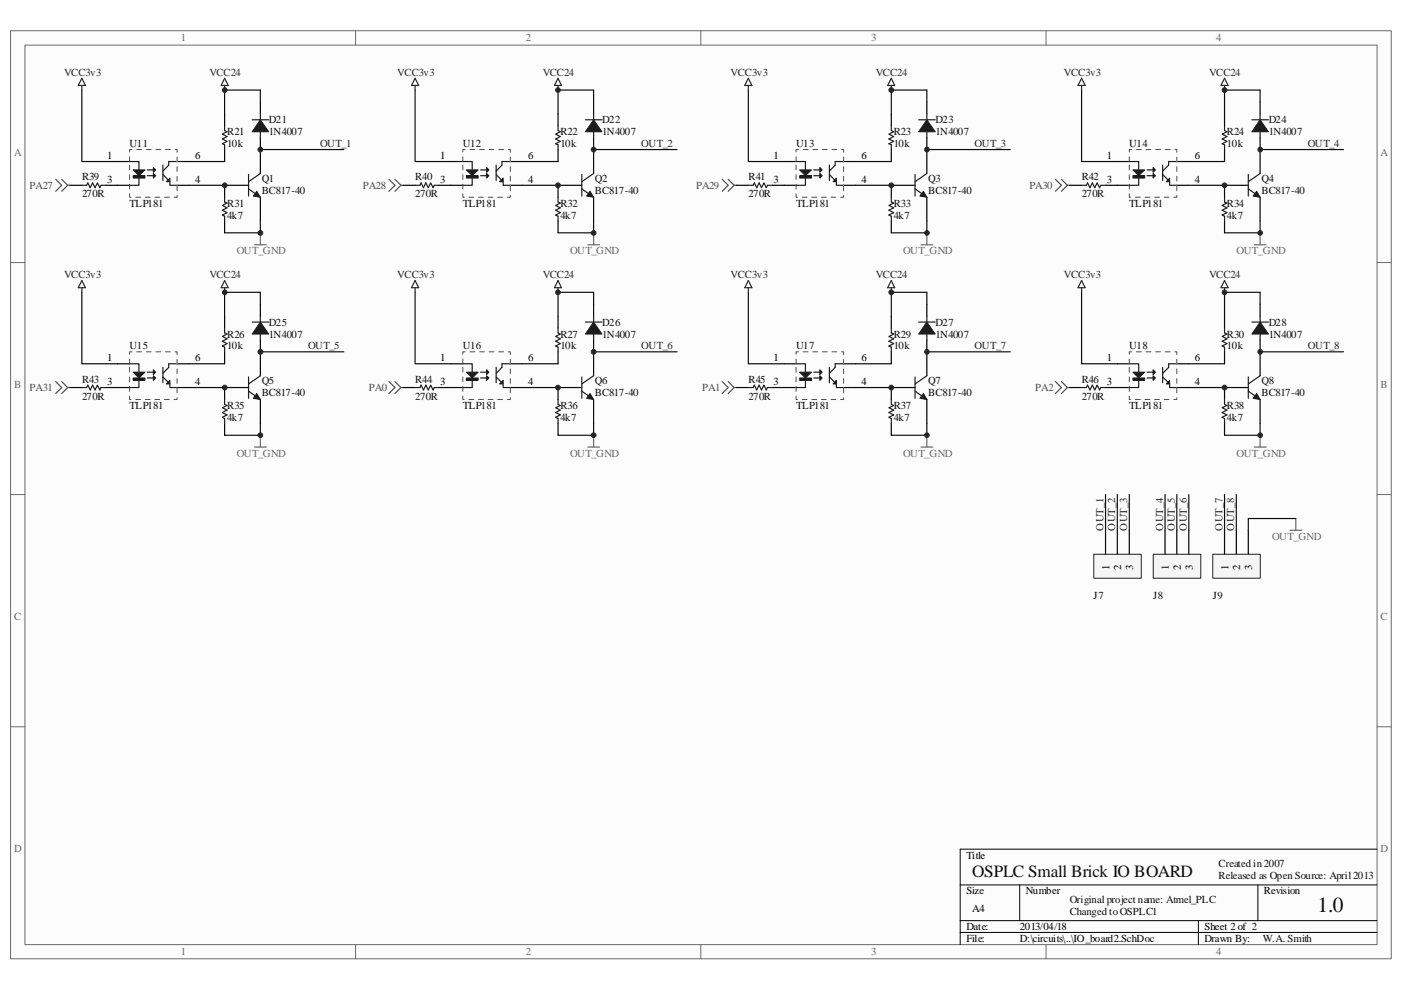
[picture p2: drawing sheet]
<svg xmlns="http://www.w3.org/2000/svg" width="297mm" height="210mm" viewBox="0 0 297 210" stroke-linecap="round" stroke-linejoin="round" font-family="sans-serif">
<path d="M2.3 6.6h292.7v196.7h-292.7z" fill="#fcfcfc"/>
<path d="M2.2 6.5h292.8v196.8h-292.8z" fill="none" stroke="#6a6a6a" stroke-width=".21"/>
<path d="M5.3 9.6h286.7v190.7h-286.7z" fill="#fcfcfc"/>
<g fill="none" stroke="#6a6a6a" stroke-width=".21">
<path d="M5.3 9.6h286.7v190.7h-286.7zM75.4 6.5v3M148.6 6.5v3M221.8 6.5v3M2.2 55.7h3M291.9 55.7h3M2.2 104.9h3M291.9 104.9h3M2.2 154.1h3M291.9 154.1h3M75.4 200.2v3.1M148.6 200.2v3.1"/>
<path d="M221.8 200.2v3.1"/>
</g>
<path d="M203.6 187.6h88.3M203.6 195.2h88.3M203.6 197.7h88.3M216.2 187.6v7.6M254.1 195.2v5M266.7 187.6v7.6M291.9 180h-88.3v20.2" fill="none" stroke="#000" stroke-width=".21"/>
<g fill="none" stroke="#4c4c4c" stroke-width=".25">
<path d="M11.8 38l1.3 1.3-1.3 1.3M13.1 38l1.2 1.3M14.3 39.3l-1.2 1.3M14.3 39.3h.6M82.5 38l1.2 1.3-1.2 1.3M83.7 38l1.3 1.3M85 39.3h.5M85 39.3l-1.3 1.3M153.1 38l1.3 1.3-1.3 1.3M154.4 38l1.3 1.3M155.7 39.3h.5M155.7 39.3l-1.3 1.3"/>
<path d="M223.8 38l1.2 1.3-1.2 1.3M225 38l1.3 1.3M226.3 39.3h.5M226.3 39.3l-1.3 1.3M11.8 80.9l1.3 1.3-1.3 1.2M13.1 80.9l1.2 1.3M14.3 82.2l-1.2 1.2M14.3 82.2h.6M82.5 80.9l1.2 1.3-1.2 1.2M83.7 80.9l1.3 1.3M85 82.2h.5M85 82.2l-1.3 1.2"/>
<path d="M153.1 80.9l1.3 1.3-1.3 1.2M154.4 80.9l1.3 1.3M155.7 82.2h.5M155.7 82.2l-1.3 1.2M223.8 80.9l1.2 1.3-1.2 1.2M225 80.9l1.3 1.3M226.3 82.2h.5M226.3 82.2l-1.3 1.2"/>
</g>
<path d="M47.6 39.3h5.1M55.2 31.7v5.1M55.2 41.8v5.1" fill="none" stroke="#000" stroke-width=".25"/>
<path d="M52.7 37v4.6M55.2 36.8l-2.5 1.7M52.7 40l2.5 1.8" fill="none" stroke="#1c1c1c" stroke-width=".25"/>
<path d="M54.4 40.6l.8 1.2-1.5-.2z" fill="#1c1c1c"/>
<path d="M54.4 40.6l.8 1.2-1.5-.2z" fill="none" stroke="#1c1c1c" stroke-width=".21"/>
<path d="M24.9 34.2h2.6M24.9 39.3h2.6M37.5 34.2h2.6M37.5 39.3h2.6" fill="none" stroke="#000" stroke-width=".25"/>
<path d="M28.2 36h2.5l-1.2 1.3z" fill="#1c1c1c"/>
<path d="M28.2 36h2.5l-1.2 1.3z" fill="none" stroke="#1c1c1c" stroke-width=".21"/>
<path d="M28.2 37.3h2.5v.5h-2.5z" fill-rule="evenodd" fill="#1c1c1c"/>
<path d="M28.2 37.3h2.5v.5h-2.5z" fill="none" stroke="#1c1c1c" stroke-width=".21"/>
<path d="M31.2 36h1.3M31.2 37.3h1.3" fill="none" stroke="#1c1c1c" stroke-width=".25"/>
<path d="M32.5 35.5l.5 .5-.5 .5z" fill="#1c1c1c"/>
<path d="M32.5 35.5l.5 .5-.5 .5z" fill="none" stroke="#1c1c1c" stroke-width=".21"/>
<path d="M32.5 36.8l.5 .5-.5 .5z" fill="#1c1c1c"/>
<path d="M32.5 36.8l.5 .5-.5 .5z" fill="none" stroke="#1c1c1c" stroke-width=".21"/>
<path d="M34.5 35v3.3M34.5 37l1.3 1.3M35.8 35l-1.3 1.3" fill="none" stroke="#1c1c1c" stroke-width=".25"/>
<path d="M35.3 38.5l.7-.7v.7z" fill="#1c1c1c"/>
<path d="M35.3 38.5l.7-.7v.7z" fill="none" stroke="#1c1c1c" stroke-width=".21"/>
<path d="M27.5 34.2h2v1.8M29.5 37.8v1.5h-2M36 38.5v.8h1.5M37.5 34.2h-1.7v.8" fill="none" stroke="#1c1c1c" stroke-width=".25"/>
<path d="M27.5 34.2v-2.5h10v10.1h-10v-7.6" fill="none" stroke="#fcfcfc" stroke-width=".21" stroke-dasharray="1 1 1 1 1 1 1 1"/>
<path d="M27.5 34.2v-2.5h10v10.1h-10v-7.6" fill="none" stroke="#4c4c4c" stroke-width=".21" stroke-dasharray="1 1 1 1 1 1 1 1"/>
<path d="M17.4 19.1v15.1h7.5M55.2 19.1h-7.6v5.1M40.1 39.3h7.5M40.1 34.2h7.5M55.2 31.7h17.7M55.2 46.9v2.5h-7.6" fill="none" stroke="#0e0e0e" stroke-width=".25"/>
<path d="M17.4 16.6l.7 1.5h-1.5zM17.4 18.1v1M47.6 16.6l.8 1.5h-1.5zM47.6 18.1v1" fill="none" stroke="#262626" stroke-width=".25"/>
<path d="M54 51.9h2.5M55.2 49.4v2.5" fill="none" stroke="#686868" stroke-width=".25"/>
<circle cx="55.2" cy="49.4" r=".49" fill="#262626"/>
<circle cx="55.2" cy="49.4" r=".49" fill="none" stroke="#262626" stroke-width=".21"/>
<circle cx="47.6" cy="19.1" r=".5" fill="#262626"/>
<circle cx="47.6" cy="19.1" r=".5" fill="none" stroke="#262626" stroke-width=".21"/>
<path d="M118.3 39.3h5.1M125.9 31.7v5.1M125.9 41.8v5.1" fill="none" stroke="#000" stroke-width=".25"/>
<path d="M123.4 37v4.6M125.9 36.8l-2.5 1.7M123.4 40l2.5 1.8" fill="none" stroke="#1c1c1c" stroke-width=".25"/>
<path d="M125.1 40.6l.8 1.2-1.5-.2z" fill="#1c1c1c"/>
<path d="M125.1 40.6l.8 1.2-1.5-.2z" fill="none" stroke="#1c1c1c" stroke-width=".21"/>
<path d="M95.6 34.2h2.5M95.6 39.3h2.5M108.2 34.2h2.5M108.2 39.3h2.5" fill="none" stroke="#000" stroke-width=".25"/>
<path d="M98.9 36h2.5l-1.3 1.3z" fill="#1c1c1c"/>
<path d="M98.9 36h2.5l-1.3 1.3z" fill="none" stroke="#1c1c1c" stroke-width=".21"/>
<path d="M98.9 37.3h2.5v.5h-2.5z" fill-rule="evenodd" fill="#1c1c1c"/>
<path d="M98.9 37.3h2.5v.5h-2.5z" fill="none" stroke="#1c1c1c" stroke-width=".21"/>
<path d="M101.9 36h1.3M101.9 37.3h1.3" fill="none" stroke="#1c1c1c" stroke-width=".25"/>
<path d="M103.2 35.5l.5 .5-.5 .5z" fill="#1c1c1c"/>
<path d="M103.2 35.5l.5 .5-.5 .5z" fill="none" stroke="#1c1c1c" stroke-width=".21"/>
<path d="M103.2 36.8l.5 .5-.5 .5z" fill="#1c1c1c"/>
<path d="M103.2 36.8l.5 .5-.5 .5z" fill="none" stroke="#1c1c1c" stroke-width=".21"/>
<path d="M105.2 35v3.3M105.2 37l1.2 1.3M106.4 35l-1.2 1.3" fill="none" stroke="#1c1c1c" stroke-width=".25"/>
<path d="M105.9 38.5l.8-.7v.7z" fill="#1c1c1c"/>
<path d="M105.9 38.5l.8-.7v.7z" fill="none" stroke="#1c1c1c" stroke-width=".21"/>
<path d="M98.1 34.2h2v1.8M100.1 37.8v1.5h-2M106.7 38.5v.8h1.5M108.2 34.2h-1.8v.8M194 37v4.6M196.5 36.8l-2.5 1.7M194 40l2.5 1.8" fill="none" stroke="#1c1c1c" stroke-width=".25"/>
<path d="M98.1 34.2v-2.5h10.1v10.1h-10.1v-7.6" fill="none" stroke="#fcfcfc" stroke-width=".21" stroke-dasharray="1 1 1 1 1 1 1 1"/>
<path d="M98.1 34.2v-2.5h10.1v10.1h-10.1v-7.6" fill="none" stroke="#4c4c4c" stroke-width=".21" stroke-dasharray="1 1 1 1 1 1 1 1"/>
<path d="M88 19.1v15.1h7.6M125.9 19.1h-7.6v5.1M110.7 39.3h7.6M110.7 34.2h7.6M125.9 31.7h17.6M125.9 46.9v2.5h-7.6" fill="none" stroke="#0e0e0e" stroke-width=".25"/>
<path d="M88 16.6l.8 1.5h-1.6zM88 18.1v1M118.3 16.6l.7 1.5h-1.4zM118.3 18.1v1" fill="none" stroke="#262626" stroke-width=".25"/>
<path d="M124.6 51.9h2.5M125.9 49.4v2.5" fill="none" stroke="#686868" stroke-width=".25"/>
<path d="M189 39.3h5M196.5 31.7v5.1M196.5 41.8v5.1" fill="none" stroke="#000" stroke-width=".25"/>
<path d="M195.8 40.6l.7 1.2-1.5-.2z" fill="#1c1c1c"/>
<path d="M195.8 40.6l.7 1.2-1.5-.2z" fill="none" stroke="#1c1c1c" stroke-width=".21"/>
<path d="M166.2 34.2h2.6M166.2 39.3h2.6M178.9 34.2h2.5M178.9 39.3h2.5" fill="none" stroke="#000" stroke-width=".25"/>
<path d="M169.5 36h2.5l-1.2 1.3z" fill="#1c1c1c"/>
<path d="M169.5 36h2.5l-1.2 1.3z" fill="none" stroke="#1c1c1c" stroke-width=".21"/>
<path d="M169.5 37.3h2.5v.5h-2.5z" fill-rule="evenodd" fill="#1c1c1c"/>
<path d="M169.5 37.3h2.5v.5h-2.5z" fill="none" stroke="#1c1c1c" stroke-width=".21"/>
<path d="M172.5 36h1.3M172.5 37.3h1.3" fill="none" stroke="#1c1c1c" stroke-width=".25"/>
<path d="M173.8 35.5l.5 .5-.5 .5z" fill="#1c1c1c"/>
<path d="M173.8 35.5l.5 .5-.5 .5z" fill="none" stroke="#1c1c1c" stroke-width=".21"/>
<path d="M173.8 36.8l.5 .5-.5 .5z" fill="#1c1c1c"/>
<path d="M173.8 36.8l.5 .5-.5 .5z" fill="none" stroke="#1c1c1c" stroke-width=".21"/>
<path d="M175.8 35v3.3M175.8 37l1.3 1.3M177.1 35l-1.3 1.3" fill="none" stroke="#1c1c1c" stroke-width=".25"/>
<path d="M177.3 37.8v.7h-.7z" fill="#1c1c1c"/>
<path d="M177.3 37.8v.7h-.7z" fill="none" stroke="#1c1c1c" stroke-width=".21"/>
<path d="M168.8 34.2h2v1.8M170.8 37.8v1.5h-2M177.3 38.5v.8h1.6M178.9 34.2h-1.8v.8" fill="none" stroke="#1c1c1c" stroke-width=".25"/>
<path d="M168.8 34.2v-2.5h10.1v10.1h-10.1v-7.6" fill="none" stroke="#fcfcfc" stroke-width=".21" stroke-dasharray="1 1 1 1 1 1 1 1"/>
<path d="M168.8 34.2v-2.5h10.1v10.1h-10.1v-7.6" fill="none" stroke="#4c4c4c" stroke-width=".21" stroke-dasharray="1 1 1 1 1 1 1 1"/>
<path d="M158.7 19.1v15.1h7.5M196.5 19.1h-7.5v5.1M181.4 39.3h7.6M181.4 34.2h7.6M196.5 31.7h17.7M196.5 46.9v2.5h-7.5" fill="none" stroke="#0e0e0e" stroke-width=".25"/>
<path d="M158.7 16.6l.7 1.5h-1.5zM158.7 18.1v1M189 16.6l.7 1.5h-1.5zM189 18.1v1" fill="none" stroke="#262626" stroke-width=".25"/>
<path d="M195.3 51.9h2.5M196.5 49.4v2.5" fill="none" stroke="#686868" stroke-width=".25"/>
<circle cx="125.9" cy="49.4" r=".49" fill="#262626"/>
<circle cx="125.9" cy="49.4" r=".49" fill="none" stroke="#262626" stroke-width=".21"/>
<circle cx="118.3" cy="19.1" r=".5" fill="#262626"/>
<circle cx="118.3" cy="19.1" r=".5" fill="none" stroke="#262626" stroke-width=".21"/>
<circle cx="196.5" cy="49.4" r=".49" fill="#262626"/>
<circle cx="196.5" cy="49.4" r=".49" fill="none" stroke="#262626" stroke-width=".21"/>
<circle cx="189" cy="19.1" r=".51" fill="#262626"/>
<circle cx="189" cy="19.1" r=".51" fill="none" stroke="#262626" stroke-width=".21"/>
<path d="M259.6 39.3h5.1M267.2 31.7v5.1M267.2 41.8v5.1" fill="none" stroke="#000" stroke-width=".25"/>
<path d="M264.7 37v4.6M267.2 36.8l-2.5 1.7M264.7 40l2.5 1.8" fill="none" stroke="#1c1c1c" stroke-width=".25"/>
<path d="M266.4 40.6l.8 1.2-1.5-.2z" fill="#1c1c1c"/>
<path d="M266.4 40.6l.8 1.2-1.5-.2z" fill="none" stroke="#1c1c1c" stroke-width=".21"/>
<path d="M236.9 34.2h2.5M236.9 39.3h2.5M249.5 34.2h2.5M249.5 39.3h2.5" fill="none" stroke="#000" stroke-width=".25"/>
<path d="M240.2 36h2.5l-1.3 1.3z" fill="#1c1c1c"/>
<path d="M240.2 36h2.5l-1.3 1.3z" fill="none" stroke="#1c1c1c" stroke-width=".21"/>
<path d="M240.2 37.3h2.5v.5h-2.5z" fill-rule="evenodd" fill="#1c1c1c"/>
<path d="M240.2 37.3h2.5v.5h-2.5z" fill="none" stroke="#1c1c1c" stroke-width=".21"/>
<path d="M243.2 36h1.3M243.2 37.3h1.3" fill="none" stroke="#1c1c1c" stroke-width=".25"/>
<path d="M244.5 35.5l.5 .5-.5 .5z" fill="#1c1c1c"/>
<path d="M244.5 35.5l.5 .5-.5 .5z" fill="none" stroke="#1c1c1c" stroke-width=".21"/>
<path d="M244.5 36.8l.5 .5-.5 .5z" fill="#1c1c1c"/>
<path d="M244.5 36.8l.5 .5-.5 .5z" fill="none" stroke="#1c1c1c" stroke-width=".21"/>
<path d="M246.5 35v3.3M246.5 37l1.3 1.3M247.8 35l-1.3 1.3" fill="none" stroke="#1c1c1c" stroke-width=".25"/>
<path d="M248 37.8v.7h-.7z" fill="#1c1c1c"/>
<path d="M248 37.8v.7h-.7z" fill="none" stroke="#1c1c1c" stroke-width=".21"/>
<path d="M239.4 34.2h2v1.8M241.4 37.8v1.5h-2M248 38.5v.8h1.5M249.5 34.2h-1.7v.8" fill="none" stroke="#1c1c1c" stroke-width=".25"/>
<path d="M239.4 34.2v-2.5h10.1v10.1h-10.1v-7.6" fill="none" stroke="#fcfcfc" stroke-width=".21" stroke-dasharray="1 1 1 1 1 1 1 1"/>
<path d="M239.4 34.2v-2.5h10.1v10.1h-10.1v-7.6" fill="none" stroke="#4c4c4c" stroke-width=".21" stroke-dasharray="1 1 1 1 1 1 1 1"/>
<path d="M229.3 19.1v15.1h7.6M267.2 19.1h-7.6v5.1M252 39.3h7.6M252 34.2h7.6M267.2 31.7h17.7M267.2 46.9v2.5h-7.6" fill="none" stroke="#0e0e0e" stroke-width=".25"/>
<path d="M229.3 16.6l.8 1.5h-1.5zM229.3 18.1v1M259.6 16.6l.8 1.5h-1.5zM259.6 18.1v1" fill="none" stroke="#262626" stroke-width=".25"/>
<path d="M265.9 51.9h2.5M267.2 49.4v2.5" fill="none" stroke="#686868" stroke-width=".25"/>
<circle cx="267.2" cy="49.4" r=".49" fill="#262626"/>
<circle cx="267.2" cy="49.4" r=".49" fill="none" stroke="#262626" stroke-width=".21"/>
<circle cx="259.6" cy="19.1" r=".51" fill="#262626"/>
<circle cx="259.6" cy="19.1" r=".51" fill="none" stroke="#262626" stroke-width=".21"/>
<path d="M55.2 74.6v5.1M47.6 82.2h5.1M55.2 84.7v5" fill="none" stroke="#000" stroke-width=".25"/>
<path d="M52.7 79.9v4.6M55.2 79.7l-2.5 1.7M52.7 82.9l2.5 1.8" fill="none" stroke="#1c1c1c" stroke-width=".25"/>
<path d="M54.4 83.4l.8 1.3-1.5-.2z" fill="#1c1c1c"/>
<path d="M54.4 83.4l.8 1.3-1.5-.2z" fill="none" stroke="#1c1c1c" stroke-width=".21"/>
<path d="M24.9 77.1h2.6M37.5 77.1h2.6M24.9 82.2h2.6M37.5 82.2h2.6" fill="none" stroke="#000" stroke-width=".25"/>
<path d="M28.2 78.9h2.5l-1.2 1.2z" fill="#1c1c1c"/>
<path d="M28.2 78.9h2.5l-1.2 1.2z" fill="none" stroke="#1c1c1c" stroke-width=".21"/>
<path d="M28.2 80.1h2.5v.5h-2.5z" fill-rule="evenodd" fill="#1c1c1c"/>
<path d="M28.2 80.1h2.5v.5h-2.5z" fill="none" stroke="#1c1c1c" stroke-width=".21"/>
<path d="M31.2 78.9h1.3M31.2 80.1h1.3" fill="none" stroke="#1c1c1c" stroke-width=".25"/>
<path d="M32.5 78.4l.5 .5-.5 .5z" fill="#1c1c1c"/>
<path d="M32.5 78.4l.5 .5-.5 .5z" fill="none" stroke="#1c1c1c" stroke-width=".21"/>
<path d="M32.5 79.7l.5 .4-.5 .5z" fill="#1c1c1c"/>
<path d="M32.5 79.7l.5 .4-.5 .5z" fill="none" stroke="#1c1c1c" stroke-width=".21"/>
<path d="M34.5 77.9v3.3M34.5 79.9l1.3 1.3M35.8 77.9l-1.3 1.3" fill="none" stroke="#1c1c1c" stroke-width=".25"/>
<path d="M35.3 81.4l.7-.8v.8z" fill="#1c1c1c"/>
<path d="M35.3 81.4l.7-.8v.8z" fill="none" stroke="#1c1c1c" stroke-width=".21"/>
<path d="M27.5 77.1h2v1.8M37.5 77.1h-1.7v.8M123.4 79.9v4.6M125.9 79.7l-2.5 1.7M29.5 80.6v1.6h-2M36 81.4v.8h1.5M123.4 82.9l2.5 1.8" fill="none" stroke="#1c1c1c" stroke-width=".25"/>
<path d="M27.5 77.1v-2.5h10v10.1h-10v-7.6" fill="none" stroke="#fcfcfc" stroke-width=".21" stroke-dasharray="1 1 1 1 1 1 1 1"/>
<path d="M27.5 77.1v-2.5h10v10.1h-10v-7.6" fill="none" stroke="#4c4c4c" stroke-width=".21" stroke-dasharray="1 1 1 1 1 1 1 1"/>
<path d="M17.4 62v15.1h7.5M40.1 77.1h7.5M55.2 62h-7.6v5.1M55.2 74.6h17.7M40.1 82.2h7.5M55.2 89.7v2.6h-7.6" fill="none" stroke="#0e0e0e" stroke-width=".25"/>
<path d="M17.4 59.5l.7 1.5h-1.5zM47.6 59.5l.8 1.5h-1.5zM17.4 61v1M47.6 61v1" fill="none" stroke="#262626" stroke-width=".25"/>
<path d="M54 94.8h2.5M55.2 92.3v2.5" fill="none" stroke="#686868" stroke-width=".25"/>
<path d="M125.9 74.6v5.1M118.3 82.2h5.1M125.9 84.7v5" fill="none" stroke="#000" stroke-width=".25"/>
<path d="M125.1 83.4l.8 1.3-1.5-.2z" fill="#1c1c1c"/>
<path d="M125.1 83.4l.8 1.3-1.5-.2z" fill="none" stroke="#1c1c1c" stroke-width=".21"/>
<path d="M95.6 77.1h2.5M108.2 77.1h2.5M95.6 82.2h2.5M108.2 82.2h2.5" fill="none" stroke="#000" stroke-width=".25"/>
<path d="M98.9 78.9h2.5l-1.3 1.2z" fill="#1c1c1c"/>
<path d="M98.9 78.9h2.5l-1.3 1.2z" fill="none" stroke="#1c1c1c" stroke-width=".21"/>
<path d="M98.9 80.1h2.5v.5h-2.5z" fill-rule="evenodd" fill="#1c1c1c"/>
<path d="M98.9 80.1h2.5v.5h-2.5z" fill="none" stroke="#1c1c1c" stroke-width=".21"/>
<path d="M101.9 78.9h1.3M101.9 80.1h1.3" fill="none" stroke="#1c1c1c" stroke-width=".25"/>
<path d="M103.2 78.4l.5 .5-.5 .5z" fill="#1c1c1c"/>
<path d="M103.2 78.4l.5 .5-.5 .5z" fill="none" stroke="#1c1c1c" stroke-width=".21"/>
<path d="M103.2 79.7l.5 .4-.5 .5z" fill="#1c1c1c"/>
<path d="M103.2 79.7l.5 .4-.5 .5z" fill="none" stroke="#1c1c1c" stroke-width=".21"/>
<path d="M105.2 77.9v3.3M105.2 79.9l1.2 1.3M106.4 77.9l-1.2 1.3" fill="none" stroke="#1c1c1c" stroke-width=".25"/>
<path d="M105.9 81.4l.8-.8v.8z" fill="#1c1c1c"/>
<path d="M105.9 81.4l.8-.8v.8z" fill="none" stroke="#1c1c1c" stroke-width=".21"/>
<path d="M98.1 77.1h2v1.8M108.2 77.1h-1.8v.8M194 79.9v4.6M196.5 79.7l-2.5 1.7M100.1 80.6v1.6h-2M106.7 81.4v.8h1.5M194 82.9l2.5 1.8" fill="none" stroke="#1c1c1c" stroke-width=".25"/>
<path d="M98.1 77.1v-2.5h10.1v10.1h-10.1v-7.6" fill="none" stroke="#fcfcfc" stroke-width=".21" stroke-dasharray="1 1 1 1 1 1 1 1"/>
<path d="M98.1 77.1v-2.5h10.1v10.1h-10.1v-7.6" fill="none" stroke="#4c4c4c" stroke-width=".21" stroke-dasharray="1 1 1 1 1 1 1 1"/>
<path d="M88 62v15.1h7.6M110.7 77.1h7.6M125.9 62h-7.6v5.1M125.9 74.6h17.6M110.7 82.2h7.6M125.9 89.7v2.6h-7.6" fill="none" stroke="#0e0e0e" stroke-width=".25"/>
<path d="M88 59.5l.8 1.5h-1.6zM118.3 59.5l.7 1.5h-1.4zM88 61v1M118.3 61v1" fill="none" stroke="#262626" stroke-width=".25"/>
<path d="M124.6 94.8h2.5M125.9 92.3v2.5" fill="none" stroke="#686868" stroke-width=".25"/>
<path d="M196.5 74.6v5.1M189 82.2h5M196.5 84.7v5" fill="none" stroke="#000" stroke-width=".25"/>
<path d="M195.8 83.4l.7 1.3-1.5-.2z" fill="#1c1c1c"/>
<path d="M195.8 83.4l.7 1.3-1.5-.2z" fill="none" stroke="#1c1c1c" stroke-width=".21"/>
<path d="M166.2 77.1h2.6M178.9 77.1h2.5M166.2 82.2h2.6M178.9 82.2h2.5" fill="none" stroke="#000" stroke-width=".25"/>
<path d="M169.5 78.9h2.5l-1.2 1.2z" fill="#1c1c1c"/>
<path d="M169.5 78.9h2.5l-1.2 1.2z" fill="none" stroke="#1c1c1c" stroke-width=".21"/>
<path d="M169.5 80.1h2.5v.5h-2.5z" fill-rule="evenodd" fill="#1c1c1c"/>
<path d="M169.5 80.1h2.5v.5h-2.5z" fill="none" stroke="#1c1c1c" stroke-width=".21"/>
<path d="M172.5 78.9h1.3M172.5 80.1h1.3" fill="none" stroke="#1c1c1c" stroke-width=".25"/>
<path d="M173.8 78.4l.5 .5-.5 .5z" fill="#1c1c1c"/>
<path d="M173.8 78.4l.5 .5-.5 .5z" fill="none" stroke="#1c1c1c" stroke-width=".21"/>
<path d="M173.8 79.7l.5 .4-.5 .5z" fill="#1c1c1c"/>
<path d="M173.8 79.7l.5 .4-.5 .5z" fill="none" stroke="#1c1c1c" stroke-width=".21"/>
<path d="M175.8 77.9v3.3M175.8 79.9l1.3 1.3M177.1 77.9l-1.3 1.3" fill="none" stroke="#1c1c1c" stroke-width=".25"/>
<path d="M177.3 80.6v.8h-.7z" fill="#1c1c1c"/>
<path d="M177.3 80.6v.8h-.7z" fill="none" stroke="#1c1c1c" stroke-width=".21"/>
<path d="M168.8 77.1h2v1.8M178.9 77.1h-1.8v.8M264.7 79.9v4.6M267.2 79.7l-2.5 1.7M170.8 80.6v1.6h-2M177.3 81.4v.8h1.6M264.7 82.9l2.5 1.8" fill="none" stroke="#1c1c1c" stroke-width=".25"/>
<path d="M168.8 77.1v-2.5h10.1v10.1h-10.1v-7.6" fill="none" stroke="#fcfcfc" stroke-width=".21" stroke-dasharray="1 1 1 1 1 1 1 1"/>
<path d="M168.8 77.1v-2.5h10.1v10.1h-10.1v-7.6" fill="none" stroke="#4c4c4c" stroke-width=".21" stroke-dasharray="1 1 1 1 1 1 1 1"/>
<path d="M158.7 62v15.1h7.5M181.4 77.1h7.6M196.5 62h-7.5v5.1M196.5 74.6h17.7M181.4 82.2h7.6M196.5 89.7v2.6h-7.5" fill="none" stroke="#0e0e0e" stroke-width=".25"/>
<path d="M158.7 59.5l.7 1.5h-1.5zM189 59.5l.7 1.5h-1.5zM158.7 61v1M189 61v1" fill="none" stroke="#262626" stroke-width=".25"/>
<path d="M195.3 94.8h2.5M196.5 92.3v2.5" fill="none" stroke="#686868" stroke-width=".25"/>
<path d="M267.2 74.6v5.1M259.6 82.2h5.1M267.2 84.7v5" fill="none" stroke="#000" stroke-width=".25"/>
<path d="M266.4 83.4l.8 1.3-1.5-.2z" fill="#1c1c1c"/>
<path d="M266.4 83.4l.8 1.3-1.5-.2z" fill="none" stroke="#1c1c1c" stroke-width=".21"/>
<path d="M236.9 77.1h2.5M249.5 77.1h2.5M236.9 82.2h2.5M249.5 82.2h2.5" fill="none" stroke="#000" stroke-width=".25"/>
<path d="M240.2 78.9h2.5l-1.3 1.2z" fill="#1c1c1c"/>
<path d="M240.2 78.9h2.5l-1.3 1.2z" fill="none" stroke="#1c1c1c" stroke-width=".21"/>
<path d="M240.2 80.1h2.5v.5h-2.5z" fill-rule="evenodd" fill="#1c1c1c"/>
<path d="M240.2 80.1h2.5v.5h-2.5z" fill="none" stroke="#1c1c1c" stroke-width=".21"/>
<path d="M243.2 78.9h1.3M243.2 80.1h1.3" fill="none" stroke="#1c1c1c" stroke-width=".25"/>
<path d="M244.5 78.4l.5 .5-.5 .5z" fill="#1c1c1c"/>
<path d="M244.5 78.4l.5 .5-.5 .5z" fill="none" stroke="#1c1c1c" stroke-width=".21"/>
<path d="M244.5 79.7l.5 .4-.5 .5z" fill="#1c1c1c"/>
<path d="M244.5 79.7l.5 .4-.5 .5z" fill="none" stroke="#1c1c1c" stroke-width=".21"/>
<path d="M246.5 77.9v3.3M246.5 79.9l1.3 1.3M247.8 77.9l-1.3 1.3" fill="none" stroke="#1c1c1c" stroke-width=".25"/>
<path d="M248 80.6v.8h-.7z" fill="#1c1c1c"/>
<path d="M248 80.6v.8h-.7z" fill="none" stroke="#1c1c1c" stroke-width=".21"/>
<path d="M239.4 77.1h2v1.8M249.5 77.1h-1.7v.8M241.4 80.6v1.6h-2M248 81.4v.8h1.5" fill="none" stroke="#1c1c1c" stroke-width=".25"/>
<path d="M239.4 77.1v-2.5h10.1v10.1h-10.1v-7.6" fill="none" stroke="#fcfcfc" stroke-width=".21" stroke-dasharray="1 1 1 1 1 1 1 1"/>
<path d="M239.4 77.1v-2.5h10.1v10.1h-10.1v-7.6" fill="none" stroke="#4c4c4c" stroke-width=".21" stroke-dasharray="1 1 1 1 1 1 1 1"/>
<path d="M229.3 62v15.1h7.6M252 77.1h7.6M267.2 62h-7.6v5.1M267.2 74.6h17.7M252 82.2h7.6M267.2 89.7v2.6h-7.6" fill="none" stroke="#0e0e0e" stroke-width=".25"/>
<path d="M229.3 59.5l.8 1.5h-1.5zM259.6 59.5l.8 1.5h-1.5zM229.3 61v1M259.6 61v1" fill="none" stroke="#262626" stroke-width=".25"/>
<path d="M265.9 94.8h2.5M267.2 92.3v2.5" fill="none" stroke="#686868" stroke-width=".25"/>
<circle cx="55.2" cy="92.3" r=".49" fill="#262626"/>
<circle cx="55.2" cy="92.3" r=".49" fill="none" stroke="#262626" stroke-width=".21"/>
<circle cx="47.6" cy="62" r=".5" fill="#262626"/>
<circle cx="47.6" cy="62" r=".5" fill="none" stroke="#262626" stroke-width=".21"/>
<circle cx="125.9" cy="92.3" r=".49" fill="#262626"/>
<circle cx="125.9" cy="92.3" r=".49" fill="none" stroke="#262626" stroke-width=".21"/>
<circle cx="118.3" cy="62" r=".5" fill="#262626"/>
<circle cx="118.3" cy="62" r=".5" fill="none" stroke="#262626" stroke-width=".21"/>
<circle cx="196.5" cy="92.3" r=".49" fill="#262626"/>
<circle cx="196.5" cy="92.3" r=".49" fill="none" stroke="#262626" stroke-width=".21"/>
<circle cx="189" cy="62" r=".51" fill="#262626"/>
<circle cx="189" cy="62" r=".51" fill="none" stroke="#262626" stroke-width=".21"/>
<circle cx="267.2" cy="92.3" r=".49" fill="#262626"/>
<circle cx="267.2" cy="92.3" r=".49" fill="none" stroke="#262626" stroke-width=".21"/>
<circle cx="259.6" cy="62" r=".51" fill="#262626"/>
<circle cx="259.6" cy="62" r=".51" fill="none" stroke="#262626" stroke-width=".21"/>
<path d="M231.9 117.6h10.1v5h-10.1z" fill="#f5f5f5"/>
<path d="M231.9 117.5h10.1v5.1h-10.1z" fill="none" stroke="#262626" stroke-width=".21"/>
<path d="M234.4 112.4v5.1M236.9 112.4v5.1M239.4 112.4v5.1" fill="none" stroke="#000" stroke-width=".25"/>
<path d="M244.6 117.6h10v5h-10z" fill="#f5f5f5"/>
<path d="M244.5 117.5h10.1v5.1h-10.1z" fill="none" stroke="#262626" stroke-width=".21"/>
<path d="M247 112.4v5.1M249.5 112.4v5.1M252 112.4v5.1" fill="none" stroke="#000" stroke-width=".25"/>
<path d="M257.2 117.6h10v5h-10z" fill="#f5f5f5"/>
<path d="M257.1 117.5h10.1v5.1h-10.1z" fill="none" stroke="#262626" stroke-width=".21"/>
<g fill="none" stroke="#000" stroke-width=".25">
<path d="M14.9 39.3h2.5M22.4 39.3h2.5M47.6 24.2v2.5M47.6 31.7v2.5M47.6 39.3v2.5M85.5 39.3h2.5M93 39.3h2.6M118.3 24.2v2.5M118.3 31.7v2.5M118.3 39.3v2.5M156.2 39.3h2.5M163.7 39.3h2.5"/>
<path d="M189 24.2v2.5M189 31.7v2.5M189 39.3v2.5M226.8 39.3h2.5M234.4 39.3h2.5M259.6 24.2v2.5M259.6 31.7v2.5M259.6 39.3v2.5M47.6 46.9v2.5M118.3 46.9v2.5M189 46.9v2.5M259.6 46.9v2.5"/>
<path d="M47.6 67.1v2.5M47.6 74.6v2.5M118.3 67.1v2.5M118.3 74.6v2.5M189 67.1v2.5M189 74.6v2.5M259.6 67.1v2.5M259.6 74.6v2.5M14.9 82.2h2.5M22.4 82.2h2.5M47.6 82.2v2.5M47.6 89.7v2.6"/>
<path d="M85.5 82.2h2.5M93 82.2h2.6M118.3 82.2v2.5M118.3 89.7v2.6M156.2 82.2h2.5M163.7 82.2h2.5M189 82.2v2.5M189 89.7v2.6M226.8 82.2h2.5M234.4 82.2h2.5M259.6 82.2v2.5M259.6 89.7v2.6"/>
<path d="M259.6 112.4v5.1M262.1 112.4v5.1M264.7 112.4v5.1"/>
</g>
<path d="M273.5 112.4h2.5M274.7 109.9v2.5" fill="none" stroke="#686868" stroke-width=".25"/>
<path d="M234.4 104.9v7.5M236.9 104.9v7.5M239.4 104.9v7.5M247 104.9v7.5M249.5 104.9v7.5M252 104.9v7.5M259.6 104.9v7.5M262.1 104.9v7.5M274.7 109.9h-10v2.5" fill="none" stroke="#0e0e0e" stroke-width=".25"/>
<g fill="none" stroke="#1c1c1c" stroke-width=".25">
<path d="M17.4 39.3h1l.2-.5 .5 1 .5-1 .5 1 .6-1 .5 1 .2-.5h1M47.6 26.7v1l.5 .2-.9 .5 .9 .6-.9 .5 .9 .5-.9 .5 .4 .2v1M88 39.3h1l.3-.5 .5 1 .5-1 .5 1 .5-1 .5 1 .3-.5h.9M118.3 26.7v1l.5 .2-1 .5 1 .6-1 .5 1 .5-1 .5 .5 .2v1M158.7 39.3h1l.2-.5 .5 1 .5-1 .6 1 .5-1 .5 1 .2-.5h1M189 26.7v1l.5 .2-1 .5 1 .6-1 .5 1 .5-1 .5 .5 .2v1M229.3 39.3h1l.3-.5 .5 1 .5-1 .5 1 .5-1 .5 1 .3-.5h1M259.6 26.7v1l.5 .2-1 .5 1 .6-1 .5 1 .5-1 .5 .5 .2v1M47.6 41.8v1l.5 .3-.9 .5 .9 .5-.9 .5 .9 .5-.9 .5 .4 .2v1.1M118.3 41.8v1l.5 .3-1 .5 1 .5-1 .5 1 .5-1 .5 .5 .2v1.1M189 41.8v1l.5 .3-1 .5 1 .5-1 .5 1 .5-1 .5 .5 .2v1.1M259.6 41.8v1l.5 .3-1 .5 1 .5-1 .5 1 .5-1 .5 .5 .2v1.1"/>
<path d="M47.6 69.6v1l.5 .2-.9 .5 .9 .5-.9 .5 .9 .6-.9 .5 .4 .2v1M118.3 69.6v1l.5 .2-1 .5 1 .5-1 .5 1 .6-1 .5 .5 .2v1M189 69.6v1l.5 .2-1 .5 1 .5-1 .5 1 .6-1 .5 .5 .2v1M259.6 69.6v1l.5 .2-1 .5 1 .5-1 .5 1 .6-1 .5 .5 .2v1M17.4 82.2h1l.2-.5 .5 1 .5-1 .5 1 .6-1 .5 1 .2-.5h1M47.6 84.7v1l.5 .3-.9 .4 .9 .6-.9 .5 .9 .5-.9 .5 .4 .2v1M88 82.2h1l.3-.5 .5 1 .5-1 .5 1 .5-1 .5 1 .3-.5h.9M118.3 84.7v1l.5 .3-1 .4 1 .6-1 .5 1 .5-1 .5 .5 .2v1M158.7 82.2h1l.2-.5 .5 1 .5-1 .6 1 .5-1 .5 1 .2-.5h1M189 84.7v1l.5 .3-1 .4 1 .6-1 .5 1 .5-1 .5 .5 .2v1M229.3 82.2h1l.3-.5 .5 1 .5-1 .5 1 .5-1 .5 1 .3-.5h1M259.6 84.7v1l.5 .3-1 .4 1 .6-1 .5 1 .5-1 .5 .5 .2v1"/>
</g>
<circle cx="47.6" cy="39.3" r=".5" fill="#262626"/>
<circle cx="47.6" cy="39.3" r=".5" fill="none" stroke="#262626" stroke-width=".21"/>
<circle cx="118.3" cy="39.3" r=".5" fill="#262626"/>
<circle cx="118.3" cy="39.3" r=".5" fill="none" stroke="#262626" stroke-width=".21"/>
<circle cx="189" cy="39.3" r=".51" fill="#262626"/>
<circle cx="189" cy="39.3" r=".51" fill="none" stroke="#262626" stroke-width=".21"/>
<circle cx="259.6" cy="39.3" r=".51" fill="#262626"/>
<circle cx="259.6" cy="39.3" r=".51" fill="none" stroke="#262626" stroke-width=".21"/>
<circle cx="259.6" cy="82.2" r=".51" fill="#262626"/>
<circle cx="259.6" cy="82.2" r=".51" fill="none" stroke="#262626" stroke-width=".21"/>
<circle cx="189" cy="82.2" r=".51" fill="#262626"/>
<circle cx="189" cy="82.2" r=".51" fill="none" stroke="#262626" stroke-width=".21"/>
<circle cx="118.3" cy="82.2" r=".5" fill="#262626"/>
<circle cx="118.3" cy="82.2" r=".5" fill="none" stroke="#262626" stroke-width=".21"/>
<circle cx="47.6" cy="82.2" r=".5" fill="#262626"/>
<circle cx="47.6" cy="82.2" r=".5" fill="none" stroke="#262626" stroke-width=".21"/>
<path d="M55.2 21.6v2.6M55.2 29.2v2.5" fill="none" stroke="#000" stroke-width=".25"/>
<path d="M53.5 25.4h3.5" fill="none" stroke="#1c1c1c" stroke-width=".25"/>
<path d="M55.2 25.4l1.8 2.5h-3.5z" fill="#1c1c1c"/>
<path d="M55.2 25.4l1.8 2.5h-3.5z" fill="none" stroke="#1c1c1c" stroke-width=".21"/>
<path d="M55.2 24.2v1.2M55.2 27.9v1.3M124.1 25.4h3.5" fill="none" stroke="#1c1c1c" stroke-width=".25"/>
<path d="M125.9 21.6v2.6M125.9 29.2v2.5" fill="none" stroke="#000" stroke-width=".25"/>
<path d="M125.9 25.4l1.7 2.5h-3.5z" fill="#1c1c1c"/>
<path d="M125.9 25.4l1.7 2.5h-3.5z" fill="none" stroke="#1c1c1c" stroke-width=".21"/>
<path d="M125.9 24.2v1.2M125.9 27.9v1.3M194.8 25.4h3.5" fill="none" stroke="#1c1c1c" stroke-width=".25"/>
<path d="M196.5 21.6v2.6M196.5 29.2v2.5" fill="none" stroke="#000" stroke-width=".25"/>
<path d="M196.5 25.4l1.8 2.5h-3.5z" fill="#1c1c1c"/>
<path d="M196.5 25.4l1.8 2.5h-3.5z" fill="none" stroke="#1c1c1c" stroke-width=".21"/>
<path d="M196.5 24.2v1.2M196.5 27.9v1.3M265.4 25.4h3.5" fill="none" stroke="#1c1c1c" stroke-width=".25"/>
<path d="M267.2 21.6v2.6M267.2 29.2v2.5" fill="none" stroke="#000" stroke-width=".25"/>
<path d="M267.2 25.4l1.7 2.5h-3.5z" fill="#1c1c1c"/>
<path d="M267.2 25.4l1.7 2.5h-3.5z" fill="none" stroke="#1c1c1c" stroke-width=".21"/>
<path d="M267.2 24.2v1.2M267.2 27.9v1.3M53.5 68.3h3.5" fill="none" stroke="#1c1c1c" stroke-width=".25"/>
<path d="M55.2 64.5v2.6M55.2 72.1v2.5" fill="none" stroke="#000" stroke-width=".25"/>
<path d="M55.2 68.3l1.8 2.5h-3.5z" fill="#1c1c1c"/>
<path d="M55.2 68.3l1.8 2.5h-3.5z" fill="none" stroke="#1c1c1c" stroke-width=".21"/>
<path d="M55.2 67.1v1.2M55.2 70.8v1.3M124.1 68.3h3.5" fill="none" stroke="#1c1c1c" stroke-width=".25"/>
<path d="M125.9 64.5v2.6M125.9 72.1v2.5" fill="none" stroke="#000" stroke-width=".25"/>
<path d="M125.9 68.3l1.7 2.5h-3.5z" fill="#1c1c1c"/>
<path d="M125.9 68.3l1.7 2.5h-3.5z" fill="none" stroke="#1c1c1c" stroke-width=".21"/>
<path d="M125.9 67.1v1.2M125.9 70.8v1.3M194.8 68.3h3.5" fill="none" stroke="#1c1c1c" stroke-width=".25"/>
<path d="M196.5 64.5v2.6M196.5 72.1v2.5" fill="none" stroke="#000" stroke-width=".25"/>
<path d="M196.5 68.3l1.8 2.5h-3.5z" fill="#1c1c1c"/>
<path d="M196.5 68.3l1.8 2.5h-3.5z" fill="none" stroke="#1c1c1c" stroke-width=".21"/>
<path d="M196.5 67.1v1.2M196.5 70.8v1.3M265.4 68.3h3.5" fill="none" stroke="#1c1c1c" stroke-width=".25"/>
<path d="M267.2 64.5v2.6M267.2 72.1v2.5" fill="none" stroke="#000" stroke-width=".25"/>
<path d="M267.2 68.3l1.7 2.5h-3.5z" fill="#1c1c1c"/>
<path d="M267.2 68.3l1.7 2.5h-3.5z" fill="none" stroke="#1c1c1c" stroke-width=".21"/>
<path d="M267.2 67.1v1.2M267.2 70.8v1.3" fill="none" stroke="#1c1c1c" stroke-width=".25"/>
<circle cx="55.2" cy="31.7" r=".5" fill="#262626"/>
<circle cx="55.2" cy="31.7" r=".5" fill="none" stroke="#262626" stroke-width=".21"/>
<path d="M55.2 19.1v2.5" fill="none" stroke="#0e0e0e" stroke-width=".25"/>
<circle cx="125.9" cy="31.7" r=".5" fill="#262626"/>
<circle cx="125.9" cy="31.7" r=".5" fill="none" stroke="#262626" stroke-width=".21"/>
<path d="M125.9 19.1v2.5" fill="none" stroke="#0e0e0e" stroke-width=".25"/>
<circle cx="196.5" cy="31.7" r=".5" fill="#262626"/>
<circle cx="196.5" cy="31.7" r=".5" fill="none" stroke="#262626" stroke-width=".21"/>
<path d="M196.5 19.1v2.5" fill="none" stroke="#0e0e0e" stroke-width=".25"/>
<circle cx="267.2" cy="31.7" r=".5" fill="#262626"/>
<circle cx="267.2" cy="31.7" r=".5" fill="none" stroke="#262626" stroke-width=".21"/>
<path d="M267.2 19.1v2.5" fill="none" stroke="#0e0e0e" stroke-width=".25"/>
<circle cx="55.2" cy="74.6" r=".5" fill="#262626"/>
<circle cx="55.2" cy="74.6" r=".5" fill="none" stroke="#262626" stroke-width=".21"/>
<path d="M55.2 62v2.5" fill="none" stroke="#0e0e0e" stroke-width=".25"/>
<circle cx="125.9" cy="74.6" r=".5" fill="#262626"/>
<circle cx="125.9" cy="74.6" r=".5" fill="none" stroke="#262626" stroke-width=".21"/>
<path d="M125.9 62v2.5" fill="none" stroke="#0e0e0e" stroke-width=".25"/>
<circle cx="196.5" cy="74.6" r=".5" fill="#262626"/>
<circle cx="196.5" cy="74.6" r=".5" fill="none" stroke="#262626" stroke-width=".21"/>
<path d="M196.5 62v2.5" fill="none" stroke="#0e0e0e" stroke-width=".25"/>
<circle cx="267.2" cy="74.6" r=".5" fill="#262626"/>
<circle cx="267.2" cy="74.6" r=".5" fill="none" stroke="#262626" stroke-width=".21"/>
<path d="M267.2 62v2.5" fill="none" stroke="#0e0e0e" stroke-width=".25"/>
<text font-size="4.6" fill="#0e0e0e" x="279.3" y="193.3">1.0</text>
<text font-size="3.6" fill="#0e0e0e" x="206.1" y="186">OSPLC Small Brick IO BOARD</text>
<g font-size="2.3" fill="#696969">
<text x="38.3" y="8.8">1</text>
<text x="111.5" y="8.8">2</text>
<text x="184.7" y="8.8">3</text>
<text x="257.8" y="8.8">4</text>
<text x="3" y="33">A</text>
<text x="292.7" y="33">A</text>
<text x="3" y="82.2">B</text>
<text x="292.7" y="82.2">B</text>
<text x="3" y="131.4">C</text>
<text x="292.7" y="131.4">C</text>
<text x="3" y="180.6">D</text>
<text x="292.7" y="180.6">D</text>
<text x="38.3" y="202.5">1</text>
<text x="111.5" y="202.5">2</text>
<text x="184.7" y="202.5">3</text>
<text x="257.8" y="202.5">4</text>
</g>
<g font-size="2.3" fill="#262626">
<text x="13.6" y="16.1">VCC3v3</text>
<text x="44.4" y="16.1">VCC24</text>
<text x="84.2" y="16.1">VCC3v3</text>
<text x="115.1" y="16.1">VCC24</text>
<text x="154.9" y="16.1">VCC3v3</text>
<text x="185.7" y="16.1">VCC24</text>
<text x="225.5" y="16.1">VCC3v3</text>
<text x="256.4" y="16.1">VCC24</text>
<text x="67.9" y="31.2">OUT_1</text>
<text x="136" y="31.2">OUT_2</text>
<text x="206.6" y="31.2">OUT_3</text>
<text x="277.3" y="31.2">OUT_4</text>
<text x="13.6" y="59">VCC3v3</text>
<text x="44.4" y="59">VCC24</text>
<text x="84.2" y="59">VCC3v3</text>
<text x="115.1" y="59">VCC24</text>
<text x="154.9" y="59">VCC3v3</text>
<text x="185.7" y="59">VCC24</text>
<text x="225.5" y="59">VCC3v3</text>
<text x="256.4" y="59">VCC24</text>
<text x="65.3" y="74.1">OUT_5</text>
<text x="136" y="74.1">OUT_6</text>
<text x="206.6" y="74.1">OUT_7</text>
<text x="277.3" y="74.1">OUT_8</text>
<text x="233.9" y="112.5" transform="rotate(-90 233.9 112.5)">OUT_1</text>
<text x="236.5" y="112.5" transform="rotate(-90 236.5 112.5)">OUT_2</text>
<text x="239" y="112.5" transform="rotate(-90 239 112.5)">OUT_3</text>
<text x="246.6" y="112.5" transform="rotate(-90 246.6 112.5)">OUT_4</text>
<text x="249.1" y="112.5" transform="rotate(-90 249.1 112.5)">OUT_5</text>
<text x="251.6" y="112.5" transform="rotate(-90 251.6 112.5)">OUT_6</text>
<text x="259.2" y="112.5" transform="rotate(-90 259.2 112.5)">OUT_7</text>
<text x="261.7" y="112.5" transform="rotate(-90 261.7 112.5)">OUT_8</text>
</g>
<g font-size="2.3" fill="#0e0e0e">
<text x="48.2" y="28.7">R21</text>
<text x="57" y="28.7">1N4007</text>
<text x="57" y="26.2">D21</text>
<text x="118.8" y="28.7">R22</text>
<text x="127.7" y="28.7">1N4007</text>
<text x="127.7" y="26.2">D22</text>
<text x="189.5" y="28.7">R23</text>
<text x="198.3" y="28.7">1N4007</text>
<text x="198.3" y="26.2">D23</text>
<text x="260.1" y="28.7">R24</text>
<text x="269" y="28.7">1N4007</text>
<text x="269" y="26.2">D24</text>
<text x="27.5" y="31.2">U11</text>
<text x="48.2" y="31.2">10k</text>
<text x="98.1" y="31.2">U12</text>
<text x="118.8" y="31.2">10k</text>
<text x="168.8" y="31.2">U13</text>
<text x="189.5" y="31.2">10k</text>
<text x="239.4" y="31.2">U14</text>
<text x="260.1" y="31.2">10k</text>
<text x="17.4" y="41.8">270R</text>
<text x="17.4" y="38.3">R39</text>
<text x="55.5" y="41.1">BC817-40</text>
<text x="55.5" y="38.5">Q1</text>
<text x="88.1" y="41.8">270R</text>
<text x="88.1" y="38.3">R40</text>
<text x="126.2" y="41.1">BC817-40</text>
<text x="126.2" y="38.5">Q2</text>
<text x="158.7" y="41.8">270R</text>
<text x="158.7" y="38.3">R41</text>
<text x="196.8" y="41.1">BC817-40</text>
<text x="196.8" y="38.5">Q3</text>
<text x="229.4" y="41.8">270R</text>
<text x="229.4" y="38.3">R42</text>
<text x="267.5" y="41.1">BC817-40</text>
<text x="267.5" y="38.5">Q4</text>
<text x="27.5" y="43.8">TLP181</text>
<text x="48.2" y="46.4">4k7</text>
<text x="48.2" y="43.8">R31</text>
<text x="98.1" y="43.8">TLP181</text>
<text x="118.8" y="46.4">4k7</text>
<text x="118.8" y="43.8">R32</text>
<text x="168.8" y="43.8">TLP181</text>
<text x="189.5" y="46.4">4k7</text>
<text x="189.5" y="43.8">R33</text>
<text x="239.4" y="43.8">TLP181</text>
<text x="260.1" y="46.4">4k7</text>
<text x="260.1" y="43.8">R34</text>
<text x="48.2" y="71.6">R26</text>
<text x="57" y="71.6">1N4007</text>
<text x="57" y="69">D25</text>
<text x="118.8" y="71.6">R27</text>
<text x="127.7" y="71.6">1N4007</text>
<text x="127.7" y="69">D26</text>
<text x="189.5" y="71.6">R29</text>
<text x="198.3" y="71.6">1N4007</text>
<text x="198.3" y="69">D27</text>
<text x="260.1" y="71.6">R30</text>
<text x="269" y="71.6">1N4007</text>
<text x="269" y="69">D28</text>
<text x="27.5" y="74.1">U15</text>
<text x="48.2" y="74.1">10k</text>
<text x="98.1" y="74.1">U16</text>
<text x="118.8" y="74.1">10k</text>
<text x="168.8" y="74.1">U17</text>
<text x="189.5" y="74.1">10k</text>
<text x="239.4" y="74.1">U18</text>
<text x="260.1" y="74.1">10k</text>
<text x="17.4" y="81.2">R43</text>
<text x="55.5" y="83.9">BC817-40</text>
<text x="55.5" y="81.4">Q5</text>
<text x="88.1" y="81.2">R44</text>
<text x="126.2" y="83.9">BC817-40</text>
<text x="126.2" y="81.4">Q6</text>
<text x="158.7" y="81.2">R45</text>
<text x="196.8" y="83.9">BC817-40</text>
<text x="196.8" y="81.4">Q7</text>
<text x="229.4" y="81.2">R46</text>
<text x="267.5" y="83.9">BC817-40</text>
<text x="267.5" y="81.4">Q8</text>
<text x="17.4" y="84.7">270R</text>
<text x="27.5" y="86.7">TLP181</text>
<text x="48.2" y="89.2">4k7</text>
<text x="48.2" y="86.7">R35</text>
<text x="88.1" y="84.7">270R</text>
<text x="98.1" y="86.7">TLP181</text>
<text x="118.8" y="89.2">4k7</text>
<text x="118.8" y="86.7">R36</text>
<text x="158.7" y="84.7">270R</text>
<text x="168.8" y="86.7">TLP181</text>
<text x="189.5" y="89.2">4k7</text>
<text x="189.5" y="86.7">R37</text>
<text x="229.4" y="84.7">270R</text>
<text x="239.4" y="86.7">TLP181</text>
<text x="260.1" y="89.2">4k7</text>
<text x="260.1" y="86.7">R38</text>
<text x="231.9" y="127.1">J7</text>
<text x="244.5" y="127.1">J8</text>
<text x="257.1" y="127.1">J9</text>
<text x="258.4" y="183.9">Created in 2007</text>
<text x="226.8" y="191.4">Original project name: Atmel_PLC</text>
<text x="258.4" y="186.4">Released as Open Source: April 2013</text>
<text x="226.8" y="193.9">Changed to OSPLC1</text>
<text x="267.7" y="199.7">W.A. Smith</text>
</g>
<g font-size="2.3">
<text x="22.7" y="33.7">1</text>
<text x="41.4" y="33.7">6</text>
<text x="93.3" y="33.7">1</text>
<text x="112" y="33.7">6</text>
<text x="164" y="33.7">1</text>
<text x="182.7" y="33.7">6</text>
<text x="234.7" y="33.7">1</text>
<text x="253.3" y="33.7">6</text>
<text x="22.7" y="38.8">3</text>
<text x="41.4" y="38.8">4</text>
<text x="93.3" y="38.8">3</text>
<text x="112" y="38.8">4</text>
<text x="164" y="38.8">3</text>
<text x="182.7" y="38.8">4</text>
<text x="234.7" y="38.8">3</text>
<text x="253.3" y="38.8">4</text>
<text x="22.7" y="76.6">1</text>
<text x="41.4" y="76.6">6</text>
<text x="93.3" y="76.6">1</text>
<text x="112" y="76.6">6</text>
<text x="164" y="76.6">1</text>
<text x="182.7" y="76.6">6</text>
<text x="234.7" y="76.6">1</text>
<text x="253.3" y="76.6">6</text>
<text x="22.7" y="81.7">3</text>
<text x="41.4" y="81.7">4</text>
<text x="93.3" y="81.7">3</text>
<text x="112" y="81.7">4</text>
<text x="164" y="81.7">3</text>
<text x="182.7" y="81.7">4</text>
<text x="234.7" y="81.7">3</text>
<text x="253.3" y="81.7">4</text>
<text x="235.2" y="120.8" transform="rotate(-90 235.2 120.8)">1</text>
<text x="237.7" y="120.8" transform="rotate(-90 237.7 120.8)">2</text>
<text x="240.2" y="120.8" transform="rotate(-90 240.2 120.8)">3</text>
<text x="247.8" y="120.8" transform="rotate(-90 247.8 120.8)">1</text>
<text x="250.4" y="120.8" transform="rotate(-90 250.4 120.8)">2</text>
<text x="252.9" y="120.8" transform="rotate(-90 252.9 120.8)">3</text>
<text x="260.4" y="120.8" transform="rotate(-90 260.4 120.8)">1</text>
<text x="263" y="120.8" transform="rotate(-90 263 120.8)">2</text>
<text x="265.5" y="120.8" transform="rotate(-90 265.5 120.8)">3</text>
<text x="204.9" y="182.1">Title</text>
<text x="204.9" y="189.7">Size</text>
<text x="217.5" y="189.7">Number</text>
<text x="268" y="189.7">Revision</text>
<text x="204.9" y="197.2">Date:</text>
<text x="206.1" y="193.4">A4</text>
<text x="216.2" y="197.2">2013/04/18</text>
<text x="255.4" y="197.2">Sheet 2of 2</text>
<text x="204.9" y="199.7">File:</text>
<text x="216.2" y="199.7">D:\circuits\..\IO_board2.SchDoc</text>
<text x="255.4" y="199.7">Drawn By:</text>
</g>
<g font-size="2.3" fill="#4c4c4c">
<text x="6.3" y="40">PA27</text>
<text x="76.9" y="40">PA28</text>
<text x="147.6" y="40">PA29</text>
<text x="218.3" y="40">PA30</text>
<text x="6.3" y="82.9">PA31</text>
<text x="78.2" y="82.9">PA0</text>
<text x="148.8" y="82.9">PA1</text>
<text x="219.5" y="82.9">PA2</text>
</g>
<g font-size="2.3" fill="#686868">
<text x="50.2" y="53.9">OUT_GND</text>
<text x="120.9" y="53.9">OUT_GND</text>
<text x="191.5" y="53.9">OUT_GND</text>
<text x="262.2" y="53.9">OUT_GND</text>
<text x="50.2" y="96.8">OUT_GND</text>
<text x="120.9" y="96.8">OUT_GND</text>
<text x="191.5" y="96.8">OUT_GND</text>
<text x="262.2" y="96.8">OUT_GND</text>
<text x="269.7" y="114.5">OUT_GND</text>
</g>
</svg>
